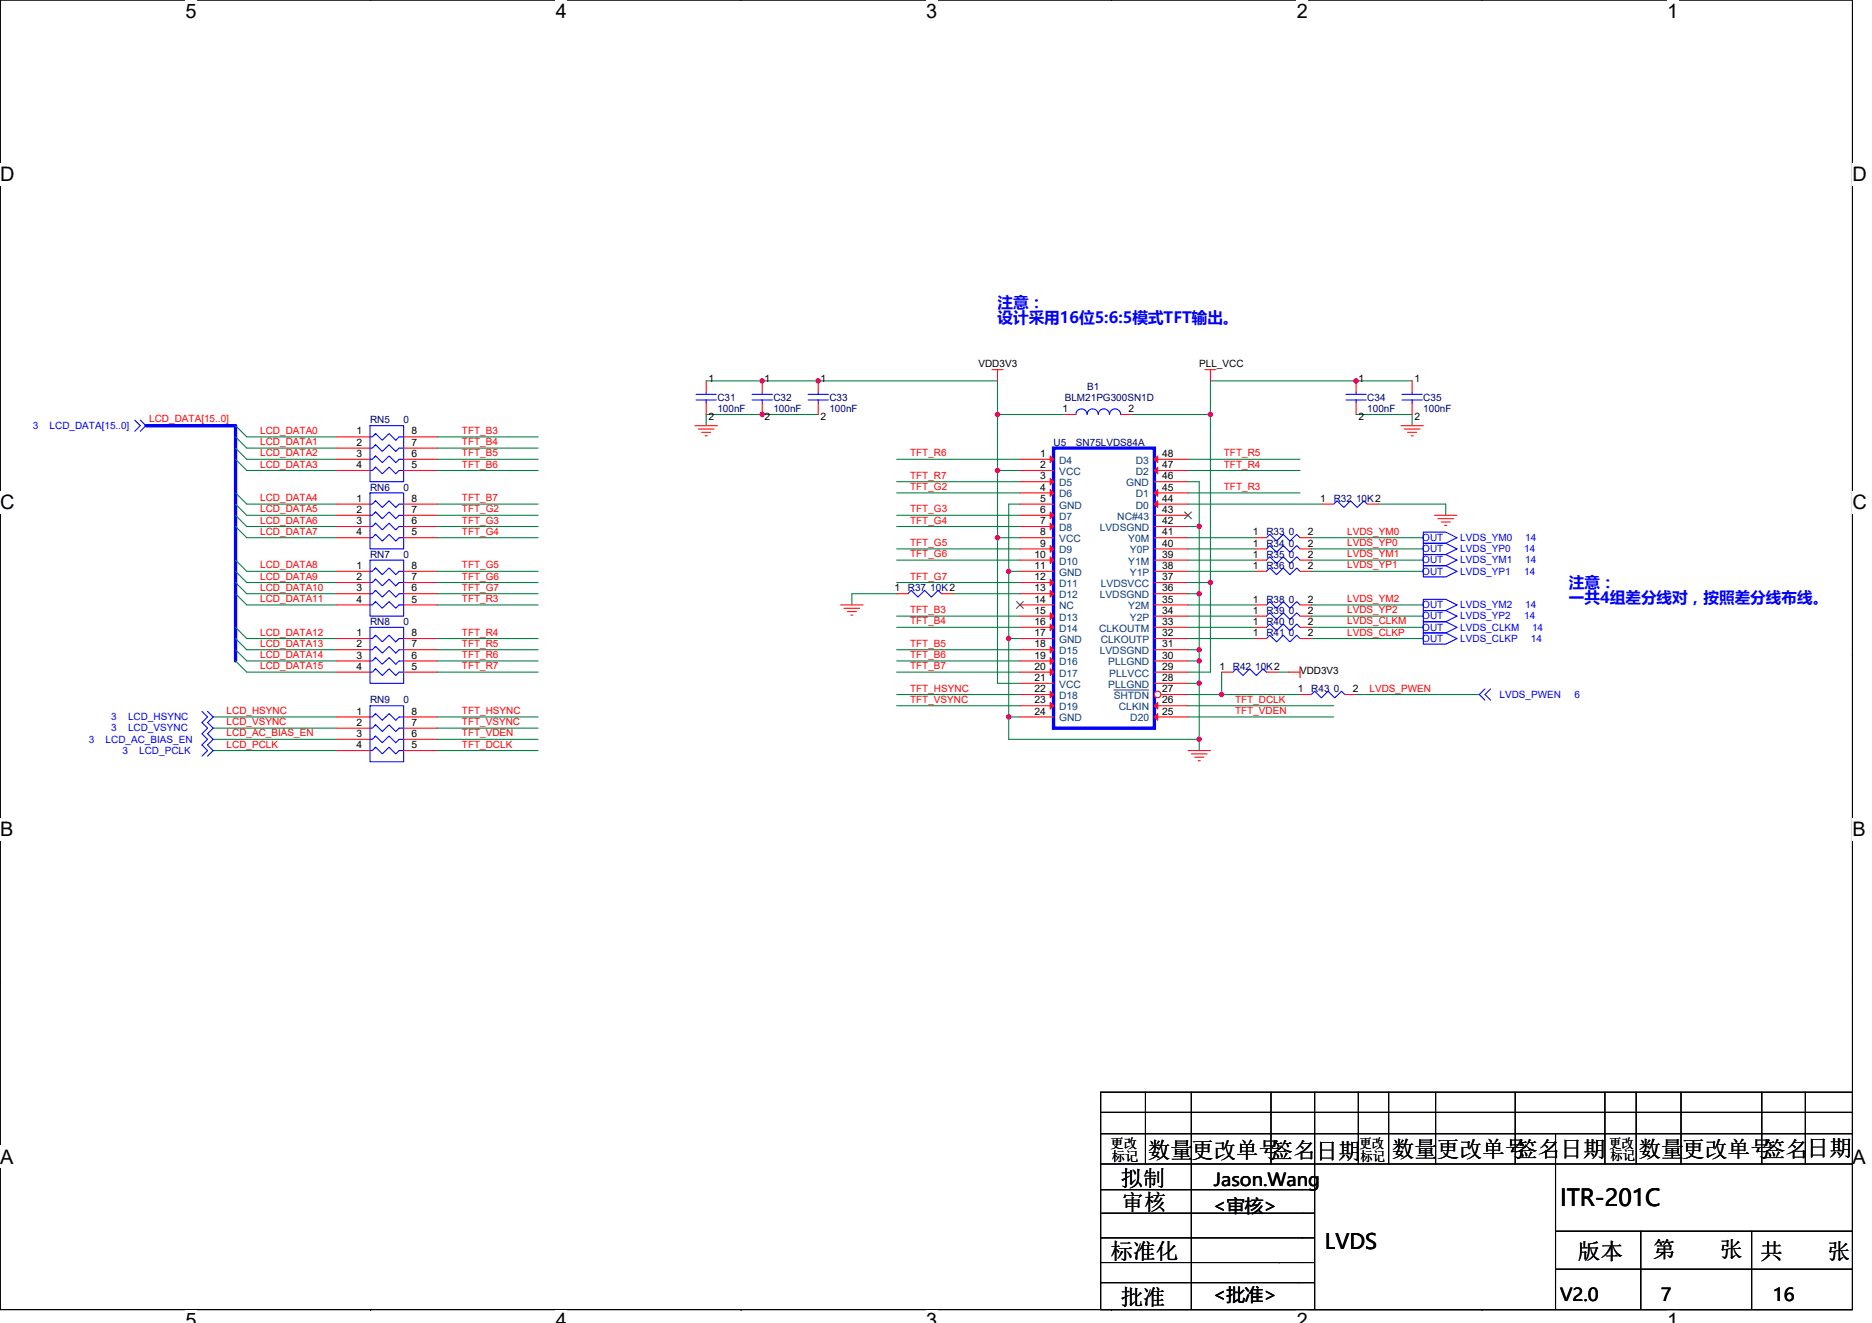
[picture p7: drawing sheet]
<svg xmlns="http://www.w3.org/2000/svg" width="297mm" height="210mm" viewBox="0 0 297 210" stroke-linecap="round" stroke-linejoin="round" font-family="sans-serif">
<path d="M0 0h293.9v207.9h-293.9z" fill="none" stroke="#000" stroke-width=".17"/>
<g fill="#fff">
<path d="M29.4 0h1.8v3.5h-1.8z"/>
<path d="M29.4 207.9h1.8v2h-1.8z"/>
</g>
<path d="M58.8 0h.1M58.8 207.9h.1" fill="none" stroke="#000" stroke-width=".17"/>
<g fill="#fff">
<path d="M88.2 0h1.8v3.5h-1.8z"/>
<path d="M88.2 207.9h1.8v2h-1.8z"/>
</g>
<path d="M117.6 0h.1M117.6 207.9h.1" fill="none" stroke="#000" stroke-width=".17"/>
<g fill="#fff">
<path d="M147 0h1.7v3.5h-1.7z"/>
<path d="M147 207.9h1.7v2h-1.7z"/>
</g>
<path d="M176.4 0h.1M176.4 207.9h.1" fill="none" stroke="#000" stroke-width=".17"/>
<g fill="#fff">
<path d="M205.8 0h1.7v3.5h-1.7z"/>
<path d="M205.8 207.9h1.7v2h-1.7z"/>
</g>
<path d="M235.2 0h.1M235.2 207.9h.1" fill="none" stroke="#000" stroke-width=".17"/>
<g fill="#fff">
<path d="M264.5 0h1.8v3.5h-1.8z"/>
<path d="M264.5 207.9h1.8v2h-1.8z"/>
<path d="M0 26h2.3v3.5h-2.3z"/>
<path d="M293.9 26h2.3v3.5h-2.3z"/>
<path d="M0 77.9h2.3v3.5h-2.3z"/>
<path d="M293.9 77.9h2.3v3.5h-2.3z"/>
</g>
<path d="M0 52h.1M293.9 52h.1" fill="none" stroke="#000" stroke-width=".17"/>
<g fill="#fff">
<path d="M0 129.9h2.1v3.5h-2.1z"/>
<path d="M293.9 129.9h2.1v3.5h-2.1z"/>
</g>
<path d="M0 103.9h.1M293.9 103.9h.1" fill="none" stroke="#000" stroke-width=".17"/>
<g fill="#fff">
<path d="M0 181.9h2.2v3.5h-2.2z"/>
<path d="M293.9 181.9h2.2v3.5h-2.2z"/>
</g>
<g fill="none" stroke="#000" stroke-width=".17">
<path d="M0 155.9h.1M293.9 155.9h.1M174.6 176.6h119.3M174.6 179.9h119.3M174.6 173.4h119.3v34.5h-119.3zM181.8 173.4v11.3M189 173.4v34.5M201.7 173.4v11.3M208.6 173.4v34.5M215.5 173.4v11.3M220.3 173.4v11.3M227.8 173.4v11.3"/>
<path d="M240.4 173.4v11.3M246.8 179.9v28M254.7 173.4v11.3M259.6 173.4v11.3M266.7 173.4v11.3M279.5 173.4v11.3M286.5 173.4v11.3M174.6 184.7h119.3M208.6 192.6h-33.8M208.6 188.8h-34M208.6 196.5h-34M246.8 195.4h47.1"/>
<path d="M260.3 195.4v12.5M277.9 195.4v12.5M174.6 200.4h28.5M208.6 203.6h-34M208.6 200.4h-5.7M246.8 201.4h47.1"/>
</g>
<g fill="none" stroke="#008040" stroke-width=".17">
<path d="M37.4 78.2l1.8 1.8h14.2M37.4 72.9l1.8 1.8h14.2M37.4 71.1l1.8 1.8h14.2M37.4 69.3l1.8 1.8h14.2M37.4 67.6l1.8 1.7h14.2M69.4 74.7h16M69.4 72.9h16M69.4 71.1h16M69.4 69.3h16M112.1 60.5h46.2v5.3M129.8 65.8h-17.7v1.8M142.3 78.2h19.5"/>
<path d="M142.3 76.5h19.5M142.3 72.9h19.5M158.3 74.7h3.5M158.3 65.8v8.9M158.3 74.7v10.6M158.3 65.8h10.6M179.6 65.8h12.5M188.5 78.2h17.8M188.5 74.7h17.8M188.5 72.9h17.8M188.5 76.5h1.8v7.1M192.1 65.8v26.7"/>
<path d="M215.2 65.8h8.9v1.8M224.1 60.5h-32v5.3M37.4 80l1.8 1.8h14.2M37.4 99.6l1.8 1.7h14.2M37.4 94.2l1.8 1.8h14.2M37.4 92.5l1.8 1.7h14.2M37.4 90.7l1.8 1.8h14.2M37.4 88.9l1.8 1.8h14.2M37.4 83.6l1.8 1.7h14.2M37.4 81.8l1.8 1.8h14.2M69.4 81.8h16M69.4 80h16"/>
<path d="M69.4 96h16M69.4 94.2h16M69.4 92.5h16M69.4 90.7h16M69.4 85.3h16M69.4 83.6h16M142.3 94.2h-7.1v1.8M142.3 81.8h19.5M142.3 97.8h19.5M142.3 92.5h19.5M142.3 88.9h19.5M142.3 87.1h19.5"/>
<path d="M142.3 83.6h19.5M142.3 99.6h19.5M151.2 94.2h10.6M158.3 85.3v23.2h3.5M158.3 85.3h3.5M160.1 90.7v10.6h1.7M161.8 80h-1.7v10.7h1.7M188.5 92.5h3.6M188.5 94.2h1.8v8.9M188.5 83.6h1.8M188.5 80h21.3M188.5 85.3h10.7"/>
<path d="M188.5 87.1h10.7M188.5 90.7h10.7M188.5 88.9h10.7M188.5 96h10.7M188.5 99.6h10.7M188.5 97.8h10.7M190.3 83.6v10.6M192.1 92.5v14.2h-3.6M208.1 90.7h17.7M208.1 88.9h17.7M208.1 87.1h17.7M208.1 85.3h17.7"/>
<path d="M208.1 99.6h17.7M208.1 97.8h17.7M208.1 96h17.7M218.7 80h10.7v1.8M33.8 113.8h19.6M33.8 119.1h19.6M33.8 117.3h19.6M33.8 115.6h19.6M37.4 104.9l1.8 1.8h14.2M37.4 103.1l1.8 1.8h14.2M37.4 101.3l1.8 1.8h14.2M69.4 119.1h16"/>
<path d="M69.4 117.3h16M69.4 115.6h16M69.4 113.8h16M69.4 106.7h16M69.4 104.9h16M69.4 103.1h16M69.4 101.3h16M142.3 110.2h19.5M142.3 106.7h19.5M142.3 104.9h19.5M142.3 103.1h19.5M142.3 112h19.5"/>
<path d="M160.1 101.3v12.5M160.1 113.8v3.5h30.2M160.1 113.8h1.7M188.5 113.8h23.1M188.5 112h23.1M188.5 103.1h1.8M188.5 108.5h1.8M188.5 104.9h1.8v3.6M188.5 101.3h10.7M190.3 108.5v8.8M190.3 117.3v1.8M190.3 103.1v1.8"/>
<path d="M193.8 110.2h12.5M193.8 106.7v3.5h-5.3M202.7 106.7h1.8M208.1 101.3h17.7M215.2 110.2h19.5"/>
</g>
<g fill="#f0f" stroke="#f0f" stroke-width=".17">
<circle cx="190.3" cy="108.4" r=".35"/>
<circle cx="160" cy="113.8" r=".35"/>
<circle cx="160" cy="101.3" r=".35"/>
<circle cx="190.3" cy="117.3" r=".35"/>
<circle cx="190.3" cy="83.6" r=".35"/>
<circle cx="190.3" cy="94.2" r=".35"/>
<circle cx="160" cy="90.7" r=".35"/>
<circle cx="158.3" cy="74.7" r=".35"/>
<circle cx="190.3" cy="104.9" r=".35"/>
<circle cx="190.3" cy="103.1" r=".35"/>
<circle cx="192.1" cy="65.8" r=".35"/>
<circle cx="192.1" cy="92.4" r=".35"/>
<circle cx="158.3" cy="85.3" r=".35"/>
<circle cx="120.9" cy="65.8" r=".35"/>
<circle cx="120.9" cy="60.4" r=".35"/>
<circle cx="129.8" cy="60.4" r=".35"/>
<circle cx="158.3" cy="65.8" r=".35"/>
<circle cx="215.2" cy="60.4" r=".35"/>
<circle cx="193.8" cy="110.2" r=".35"/>
</g>
<path d="M23.2 67.6h14.2v37.3M167.2 71.1h16v44.5h-16z" fill="none" stroke="#00f" stroke-width=".53"/>
<g fill="none" stroke="#f00" stroke-width=".17">
<path d="M157.4 58.7h1.8M158.3 58.7v1.8M191.2 58.7h1.8M192.1 58.7v1.8M53.4 69.3h5.3M53.4 71.1h5.3M53.4 72.9h5.3M53.4 74.7h5.3M64 69.3h5.4M64 71.1h5.4M64 72.9h5.4M64 74.7h5.4"/>
<path d="M110.3 67.6h3.5M110.8 68.1h2.5M111.3 68.6h1.5M111.9 69.2h.3M120.9 60.5v1.7M120.9 64v1.8M129.8 60.5v1.7M129.8 64v1.8M161.8 72.9h5.4M161.8 74.7h5.4M161.8 76.5h5.4M161.8 78.2h5.4"/>
<path d="M222.3 67.6h3.5M222.8 68.1h2.5M223.3 68.6h1.5M223.9 69.2h.3M224.1 60.5v1.7M224.1 64v1.8M53.4 90.7h5.3M53.4 92.5h5.3M53.4 94.2h5.3M53.4 96h5.3M64 90.7h5.4M64 92.5h5.4"/>
<path d="M64 94.2h5.4M64 96h5.4M133.4 96h3.5M133.9 96.5h2.5M134.4 97.1h1.5M135 97.6h.3M142.3 94.2h1.8M149.4 94.2h1.8M161.8 80h5.4M161.8 81.8h5.4M161.8 83.6h5.4M161.8 85.3h5.4"/>
<path d="M161.8 87.1h5.4M161.8 88.9h5.4M161.8 90.7h5.4M161.8 92.5h5.4M161.8 94.2h5.4M161.8 96h5.4M161.8 97.8h5.4M161.8 99.6h5.4M199.2 88.9h1.8M199.2 85.3h1.8M199.2 97.8h1.8M199.2 87.1h1.8"/>
<path d="M199.2 96h1.8M199.2 90.7h1.8M206.3 88.9h1.8M206.3 85.3h1.8M206.3 97.8h1.8M206.3 87.1h1.8M206.3 96h1.8M206.3 90.7h1.8M227.6 81.8h3.6M228.2 82.3h2.4M228.7 82.8h1.4M229.2 83.4h.4"/>
<path d="M53.4 113.8h5.3M53.4 115.6h5.3M53.4 117.3h5.3M53.4 119.1h5.3M53.4 101.3h5.3M53.4 103.1h5.3M53.4 104.9h5.3M53.4 106.7h5.3M64 113.8h5.4M64 115.6h5.4M64 117.3h5.4M64 119.1h5.4"/>
<path d="M64 101.3h5.4M64 103.1h5.4M64 104.9h5.4M64 106.7h5.4M161.8 101.3h5.4M161.8 103.1h5.4M161.8 104.9h5.4M161.8 106.7h5.4M161.8 108.5h5.4M161.8 110.2h5.4M161.8 112h5.4M161.8 113.8h5.4"/>
<path d="M183.2 113.8h5.3M183.2 112h5.3M188.5 119.1h3.6M189 119.7h2.5M193.8 106.7h1.8M199.2 101.3h1.8M201 106.7h1.7M204.5 106.7h1.8M206.3 101.3h1.8M206.3 110.2h1.8M206.3 105.8v1.8M213.4 110.2h1.8"/>
<path d="M189.6 120.2h1.4M190.1 120.7h.4"/>
</g>
<g fill="none" stroke="#00f" stroke-width=".17">
<path d="M21.4 66.7l.9 .9-.9 .9M22.3 66.7l.9 .9-.9 .9M58.7 69.3h.4l.5-.5 1.1 1.1 1-1.1 1.1 1.1 .5-.6h.7M58.7 71.1h.4l.5-.5 1.1 1 1-1 1.1 1 .5-.5h.7M58.7 72.9h.4l.5-.5 1.1 1 1-1 1.1 1 .5-.5h.7M58.7 74.7h.4l.5-.6 1.1 1.1 1-1.1 1.1 1.1 .5-.5h.7M58.7 67.6h5.3v8.9h-5.3zM59.6 68.8l-.2 .2M59.6 70.6l-.2 .2M59.6 72.4l-.2 .1M59.6 74.1l-.2 .2M119.3 63.5h3.3"/>
<path d="M119.3 62.6h3.3M120.9 62.2v.4M120.9 63.5v.5M128.2 63.5h3.2M128.2 62.6h3.2M129.8 62.2v.4M129.8 63.5v.5M222.5 63.5h3.2M222.5 62.6h3.2M224.1 62.2v.4M224.1 63.5v.5M58.7 99.6h5.3v8.9h-5.3z"/>
<path d="M58.7 88.9h5.3v8.9h-5.3zM59.6 90.1l-.2 .2M59.6 91.9l-.2 .2M59.6 93.7l-.2 .2M59.6 95.5l-.2 .2M64 90.7h-.7l-.5 .5-1.1-1.1-1 1.1-1.1-1.1-.5 .6h-.4M64 94.2h-.7l-.5 .6-1.1-1.1-1 1.1-1.1-1.1-.5 .5h-.4M64 92.5h-.7l-.5 .5-1.1-1.1-1 1.1-1.1-1.1-.5 .6h-.4M64 96h-.7l-.5 .5-1.1-1-1 1-1.1-1-.5 .5h-.4M144.1 94.2l.5-.5 1.1 1.1 1-1.1 1.1 1.1 1.1-1.1 .5 .5M201 88.9l.5-.5 1.1 1 1-1 1.1 1 1.1-1 .5 .5M201 85.3l.5-.5 1.1 1.1 1-1.1 1.1 1.1 1.1-1.1 .5 .5"/>
<path d="M201 97.8l.5-.5 1.1 1 1-1 1.1 1 1.1-1 .5 .5M201 87.1l.5-.5 1.1 1.1 1-1.1 1.1 1.1 1.1-1.1 .5 .5M201 96l.5-.5 1.1 1 1-1 1.1 1 1.1-1 .5 .5M201 90.7l.5-.6 1.1 1.1 1-1.1 1.1 1.1 1.1-1.1 .5 .6M225.8 84.5h3.6l1.8 .8-1.8 .9h-3.6zM225.8 88h3.6l1.8 .9-1.8 .9h-3.6zM225.8 95.1h3.6l1.8 .9-1.8 .9h-3.6zM225.8 98.7h3.6l1.8 .9-1.8 .9h-3.6zM225.8 86.2h3.6l1.8 .9-1.8 .9h-3.6zM225.8 89.8h3.6l1.8 .9-1.8 .9h-3.6zM225.8 96.9h3.6l1.8 .9-1.8 .9h-3.6zM32 112.9l.9 .9-.9 .9 .9 .9-.9 .9 .9 .8-.9 .9 .9 .9-.9 .9"/>
<path d="M32.9 112.9l.9 .9-.9 .9 .9 .9-.9 .9 .9 .8-.9 .9 .9 .9-.9 .9M58.7 112h5.3v8.9h-5.3zM59.6 113.3l-.2 .1M59.6 115l-.2 .2M59.6 116.8l-.2 .2M59.6 118.6l-.2 .2M59.6 100.8l-.2 .2M59.6 102.6l-.2 .2M59.6 104.4l-.2 .1M59.6 106.2l-.2 .1M64 113.8h-.7l-.5 .5-1.1-1-1 1-1.1-1-.5 .5h-.4M64 117.3h-.7l-.5 .6-1.1-1.1-1 1.1-1.1-1.1-.5 .5h-.4"/>
<path d="M64 101.3h-.7l-.5 .6-1.1-1.1-1 1.1-1.1-1.1-.5 .5h-.4M64 104.9h-.7l-.5 .5-1.1-1-1 1-1.1-1-.5 .5h-.4M64 115.6h-.7l-.5 .5-1.1-1.1-1 1.1-1.1-1.1-.5 .6h-.4M64 119.1h-.7l-.5 .6-1.1-1.1-1 1.1-1.1-1.1-.5 .5h-.4M64 103.1h-.7l-.5 .6-1.1-1.1-1 1.1-1.1-1.1-.5 .5h-.4M64 106.7h-.7l-.5 .5-1.1-1-1 1-1.1-1-.5 .5h-.4M195.6 106.7l.5-.5 1.1 1 1.1-1 1 1 1.1-1 .6 .5M201 101.3l.5-.5 1.1 1.1 1-1.1 1.1 1.1 1.1-1.1 .5 .5M208.1 110.2l.5-.5 1.1 1.1 1-1.1 1.1 1.1 1.1-1.1 .5 .5M225.8 100.5h3.6l1.8 .8-1.8 .9h-3.6zM235.6 109.3l-.9 .9 .9 .9M236.5 109.3l-.9 .9 .9 .9"/>
</g>
<g fill="#f00" stroke="#f00" stroke-width=".17">
<path d="M166.6 72.4l.6 .5-.6 .5z"/>
<path d="M166.6 75.9l.6 .6-.6 .5z"/>
<path d="M166.6 77.7l.6 .5-.6 .6z"/>
<path d="M166.6 81.3l.6 .5-.6 .5z"/>
<path d="M166.6 83l.6 .6-.6 .5z"/>
<path d="M166.6 86.6l.6 .5-.6 .6z"/>
<path d="M166.6 88.4l.6 .5-.6 .5z"/>
<path d="M166.6 91.9l.6 .6-.6 .5z"/>
<path d="M166.6 93.7l.6 .5-.6 .6z"/>
<path d="M166.6 97.3l.6 .5-.6 .5z"/>
<path d="M166.6 99l.6 .6-.6 .5z"/>
<path d="M166.6 102.6l.6 .5-.6 .6z"/>
<path d="M166.6 104.4l.6 .5-.6 .5z"/>
<path d="M166.6 106.2l.6 .5-.6 .5z"/>
<path d="M166.6 109.7l.6 .5-.6 .6z"/>
<path d="M166.6 111.5l.6 .5-.6 .5z"/>
<path d="M183.2 113.8l.5-.5v1z"/>
<path d="M183.2 112l.5-.5v1z"/>
</g>
<path d="M161.3 95.5l1.1 1.1M162.4 95.5l-1.1 1.1" fill="none" stroke="#804000" stroke-width=".16"/>
<circle cx="183.7" cy="110.2" r=".52" fill="#fff" stroke="#f00" stroke-width=".17"/>
<g fill="none" stroke="#f00" stroke-width=".17">
<path d="M112.1 60.5v1.7M112.1 64v1.8M168.9 65.8h1.8M177.8 65.8h1.8M183.2 78.2h5.3M183.2 76.5h5.3M183.2 74.7h5.3M183.2 72.9h5.3M215.2 60.5v1.7M215.2 64v1.8M53.4 80h5.3M53.4 81.8h5.3"/>
<path d="M53.4 83.6h5.3M53.4 85.3h5.3M64 80h5.4M64 81.8h5.4M64 83.6h5.4M64 85.3h5.4M183.2 99.6h5.3M183.2 97.8h5.3M183.2 96h5.3M183.2 94.2h5.3M183.2 92.5h5.3M183.2 90.7h5.3"/>
<path d="M183.2 88.9h5.3M183.2 87.1h5.3M183.2 85.3h5.3M183.2 83.6h5.3M183.2 81.8h5.3M183.2 80h5.3M199.2 99.6h1.8M206.3 99.6h1.8M209.8 80h1.8M217 80h1.7M183.2 108.5h5.3M183.2 106.7h5.3"/>
<path d="M183.2 104.9h5.3M183.2 103.1h5.3M183.2 101.3h5.3M184.2 110.2h4.3"/>
</g>
<path d="M176.7 109.5h5.6" fill="none" stroke="#004080" stroke-width=".16"/>
<path d="M188 81.3l1.1 1M189 81.3l-1 1" fill="none" stroke="#804000" stroke-width=".16"/>
<g fill="#f00" stroke="#f00" stroke-width=".17">
<path d="M183.2 80l.5-.5v1z"/>
<path d="M183.2 78.2l.5-.5v1.1z"/>
<path d="M183.2 74.7l.5-.6v1.1z"/>
<path d="M183.2 72.9l.5-.5v1z"/>
</g>
<g fill="none" stroke="#00f" stroke-width=".17">
<path d="M58.7 78.2h5.3v8.9h-5.3zM59.6 79.5l-.2 .2M110.4 63.5h3.3M110.4 62.6h3.3M112.1 62.2v.4M112.1 63.5v.5M170.7 65.8a.88 .88 0 0 1 .9-.9 .88 .88 0 0 1 .9 .9M172.5 65.8a.88 .88 0 0 1 .9-.9 .88 .88 0 0 1 .9 .9 .89 .89 0 0 1 .9-.9 .89 .89 0 0 1 .8 .9 .89 .89 0 0 1 .9-.9 .89 .89 0 0 1 .9 .9M213.6 63.5h3.2M213.6 62.6h3.2M215.2 62.2v.4M215.2 63.5v.5"/>
<path d="M58.7 80h.4l.5-.5 1.1 1 1-1 1.1 1 .5-.5h.7M58.7 81.8h.4l.5-.5 1.1 1 1-1 1.1 1 .5-.5h.7M58.7 83.6h.4l.5-.6 1.1 1.1 1-1.1 1.1 1.1 .5-.5h.7M58.7 85.3h.4l.5-.5 1.1 1.1 1-1.1 1.1 1.1 .5-.6h.7M59.6 81.3l-.2 .1M59.6 83l-.2 .2M59.6 84.8l-.2 .2M201 99.6l.5-.6 1.1 1.1 1-1.1 1.1 1.1 1.1-1.1 .5 .6M211.6 80l.5-.5 1.1 1 1.1-1 1 1 1.1-1 .6 .5"/>
</g>
<g fill="#f0f" stroke="#f0f" stroke-width=".17">
<circle cx="190.3" cy="108.4" r=".35"/>
<circle cx="160" cy="113.8" r=".35"/>
<circle cx="160" cy="101.3" r=".35"/>
<circle cx="190.3" cy="117.3" r=".35"/>
<circle cx="190.3" cy="83.6" r=".35"/>
<circle cx="190.3" cy="94.2" r=".35"/>
<circle cx="160" cy="90.7" r=".35"/>
<circle cx="158.3" cy="74.7" r=".35"/>
<circle cx="190.3" cy="104.9" r=".35"/>
<circle cx="190.3" cy="103.1" r=".35"/>
<circle cx="192.1" cy="65.8" r=".35"/>
<circle cx="192.1" cy="92.4" r=".35"/>
<circle cx="158.3" cy="85.3" r=".35"/>
<circle cx="120.9" cy="65.8" r=".35"/>
<circle cx="120.9" cy="60.4" r=".35"/>
<circle cx="129.8" cy="60.4" r=".35"/>
<circle cx="158.3" cy="65.8" r=".35"/>
<circle cx="215.2" cy="60.4" r=".35"/>
<circle cx="193.8" cy="110.2" r=".35"/>
</g>
<text font-size="3.7" x="247.5" y="191.5">ITR-201C</text>
<g font-size="3.5">
<text x="182.1" y="183.8">数量更改单号签名</text>
<text x="208.8" y="184">日期</text>
<text x="220.9" y="183.6">数量</text>
<text x="228" y="183.6">更改单号</text>
<text x="240.4" y="183.6">签名</text>
<text x="247.5" y="183.6">日期</text>
<text x="260" y="183.6">数量</text>
<text x="266.9" y="183.6">更改单号签名</text>
<text x="286.7" y="183.5">日期</text>
<text x="177.8" y="188.3">拟制</text>
<text x="178" y="192">审核</text>
<text x="176.2" y="199.8">标准化</text>
<text x="250.4" y="199.8">版本</text>
<text x="262.3" y="199.5">第　　张</text>
<text x="279.4" y="199.8">共　　张</text>
<text x="177.8" y="207.1">批准</text>
</g>
<text font-size="3.4" x="210.2" y="198.2">LVDS</text>
<g font-size="3.2">
<text x="29.4" y="2.8">5</text>
<text x="88.2" y="2.8">4</text>
<text x="147" y="2.8">3</text>
<text x="205.8" y="2.8">2</text>
<text x="264.5" y="2.8">1</text>
<text x="0" y="28.8">D</text>
<text x="293.9" y="28.8">D</text>
<text x="0" y="80.8">C</text>
<text x="293.9" y="80.8">C</text>
<text x="0" y="132.7">B</text>
<text x="293.9" y="132.7">B</text>
<text x="0" y="184.7">A</text>
<text x="293.9" y="184.7">A</text>
<text x="29.4" y="210.7">5</text>
<text x="88.2" y="210.7">4</text>
<text x="147" y="210.7">3</text>
<text x="205.8" y="210.7">2</text>
<text x="264.5" y="210.7">1</text>
</g>
<g font-size="2.8">
<text x="192.6" y="188.2">Jason.Wang</text>
<text x="192.4" y="192.3">&lt;审核&gt;</text>
<text x="192.4" y="206.5">&lt;批准&gt;</text>
<text x="247.5" y="206.5">V2.0</text>
<text x="263.5" y="206.5">7</text>
<text x="281.3" y="206.5">16</text>
</g>
<g font-size="2.5" fill="#00f">
<text x="158.3" y="48.9">注意：</text>
<text x="158.3" y="51.3">设计采用16位5:6:5模式TFT输出。</text>
<text x="249" y="93.3">注意：</text>
<text x="249" y="95.8">一共4组差分线对，按照差分线布线。</text>
</g>
<g font-size="2.1">
<text x="176.2" y="182.2">更改</text>
<text x="176.4" y="184.3">标记</text>
<text x="215.7" y="182.2">更改</text>
<text x="215.9" y="184.3">标记</text>
<text x="255.4" y="182.2">更改</text>
<text x="255.5" y="184.1">标记</text>
</g>
<g font-size="1.6">
<text x="155.3" y="58.3">VDD3V3</text>
<text x="190.3" y="58.3">PLL_VCC</text>
<text x="112.4" y="60.6">1</text>
<text x="121.3" y="60.6">1</text>
<text x="130.2" y="60.6">1</text>
<text x="168.6" y="65.4">1</text>
<text x="179.1" y="65.4">2</text>
<text x="215.6" y="60.6">1</text>
<text x="224.4" y="60.6">1</text>
<text x="56.6" y="69">1</text>
<text x="56.6" y="70.7">2</text>
<text x="65.3" y="69">8</text>
<text x="65.3" y="70.7">7</text>
<text x="112.4" y="66.7">2</text>
<text x="121.3" y="66.7">2</text>
<text x="130.2" y="66.7">2</text>
<text x="215.6" y="66.7">2</text>
<text x="224.4" y="66.7">2</text>
<text x="56.6" y="72.5">3</text>
<text x="56.6" y="74.3">4</text>
<text x="65.3" y="72.5">6</text>
<text x="65.3" y="74.3">5</text>
<text x="165" y="72.5">1</text>
<text x="165" y="74.3">2</text>
<text x="165" y="76.1">3</text>
<text x="165" y="77.9">4</text>
<text x="184.4" y="76.1">46</text>
<text x="184.4" y="77.9">45</text>
<text x="184.4" y="74.3">47</text>
<text x="184.4" y="72.5">48</text>
<text x="56.6" y="79.6">1</text>
<text x="56.6" y="81.4">2</text>
<text x="56.6" y="83.2">3</text>
<text x="65.3" y="79.6">8</text>
<text x="65.3" y="81.4">7</text>
<text x="65.3" y="83.2">6</text>
<text x="165" y="79.6">5</text>
<text x="165" y="81.4">6</text>
<text x="165" y="83.2">7</text>
<text x="184.4" y="81.4">43</text>
<text x="184.4" y="83.2">42</text>
<text x="184.4" y="79.6">44</text>
<text x="209.5" y="79.6">1</text>
<text x="56.6" y="85">4</text>
<text x="65.3" y="85">5</text>
<text x="164.1" y="88.5">10</text>
<text x="165" y="85">8</text>
<text x="165" y="86.7">9</text>
<text x="184.4" y="88.5">39</text>
<text x="184.4" y="86.7">40</text>
<text x="184.4" y="85">41</text>
<text x="198.8" y="88.5">1</text>
<text x="198.8" y="85">1</text>
<text x="198.8" y="86.7">1</text>
<text x="207.5" y="88.5">2</text>
<text x="207.5" y="85">2</text>
<text x="207.5" y="86.7">2</text>
<text x="56.6" y="90.3">1</text>
<text x="56.6" y="92.1">2</text>
<text x="56.6" y="93.9">3</text>
<text x="56.6" y="95.6">4</text>
<text x="65.3" y="90.3">8</text>
<text x="65.3" y="92.1">7</text>
<text x="65.3" y="93.9">6</text>
<text x="65.3" y="95.6">5</text>
<text x="141.9" y="93.9">1</text>
<text x="164.1" y="90.3">11</text>
<text x="164.1" y="92.1">12</text>
<text x="164.1" y="93.9">13</text>
<text x="164.1" y="95.6">14</text>
<text x="184.4" y="92.1">37</text>
<text x="184.4" y="95.6">35</text>
<text x="184.4" y="90.3">38</text>
<text x="184.4" y="93.9">36</text>
<text x="198.8" y="95.6">1</text>
<text x="198.8" y="90.3">1</text>
<text x="207.5" y="95.6">2</text>
<text x="207.5" y="90.3">2</text>
<text x="56.6" y="101">1</text>
<text x="65.3" y="101">8</text>
<text x="164.1" y="97.4">15</text>
<text x="164.1" y="99.2">16</text>
<text x="164.1" y="101">17</text>
<text x="184.4" y="101">32</text>
<text x="184.4" y="99.2">33</text>
<text x="184.4" y="97.4">34</text>
<text x="198.8" y="97.4">1</text>
<text x="198.8" y="101">1</text>
<text x="198.8" y="99.2">1</text>
<text x="207.5" y="97.4">2</text>
<text x="207.5" y="101">2</text>
<text x="207.5" y="99.2">2</text>
<text x="56.6" y="102.7">2</text>
<text x="56.6" y="104.5">3</text>
<text x="56.6" y="106.3">4</text>
<text x="65.3" y="102.7">7</text>
<text x="65.3" y="104.5">6</text>
<text x="65.3" y="106.3">5</text>
<text x="164.1" y="102.7">18</text>
<text x="164.1" y="104.5">19</text>
<text x="164.1" y="106.3">20</text>
<text x="184.4" y="106.3">29</text>
<text x="184.4" y="102.7">31</text>
<text x="184.4" y="104.5">30</text>
<text x="193.5" y="106.3">1</text>
<text x="206.3" y="107">VDD3V3</text>
<text x="56.6" y="113.4">1</text>
<text x="65.3" y="113.4">8</text>
<text x="164.1" y="108.1">21</text>
<text x="164.1" y="109.9">22</text>
<text x="164.1" y="111.6">23</text>
<text x="164.1" y="113.4">24</text>
<text x="184.4" y="111.6">26</text>
<text x="184.4" y="109.9">27</text>
<text x="184.4" y="108.1">28</text>
<text x="184.4" y="113.4">25</text>
<text x="205.9" y="109.9">1</text>
<text x="214.6" y="109.9">2</text>
<text x="56.6" y="115.2">2</text>
<text x="56.6" y="117">3</text>
<text x="56.6" y="118.7">4</text>
<text x="65.3" y="115.2">7</text>
<text x="65.3" y="117">6</text>
<text x="65.3" y="118.7">5</text>
</g>
<g font-size="1.6" fill="#000080">
<text x="113.8" y="63.6">C31</text>
<text x="113.8" y="65.4">100nF</text>
<text x="122.7" y="63.6">C32</text>
<text x="122.7" y="65.4">100nF</text>
<text x="131.6" y="63.6">C33</text>
<text x="131.6" y="65.4">100nF</text>
<text x="168.9" y="63.6">BLM21PG300SN1D</text>
<text x="172.5" y="61.9">B1</text>
<text x="217" y="63.6">C34</text>
<text x="217" y="65.4">100nF</text>
<text x="225.8" y="63.6">C35</text>
<text x="225.8" y="65.4">100nF</text>
<text x="58.7" y="67.2">RN5</text>
<text x="64" y="67.2">0</text>
<text x="167.2" y="70.8">U5</text>
<text x="170.7" y="70.8">SN75LVDS84A</text>
<text x="58.7" y="77.9">RN6</text>
<text x="64" y="77.9">0</text>
<text x="211.6" y="79.7">R32 10K2</text>
<text x="58.7" y="88.5">RN7</text>
<text x="64" y="88.5">0</text>
<text x="201" y="88.5">R35 0</text>
<text x="201" y="85">R33 0</text>
<text x="201" y="86.8">R34 0</text>
<text x="144.1" y="93.9">R37 10K2</text>
<text x="201" y="95.7">R38 0</text>
<text x="201" y="90.3">R36 0</text>
<text x="58.7" y="99.2">RN8</text>
<text x="64" y="99.2">0</text>
<text x="201" y="97.4">R39 0</text>
<text x="201" y="101">R41 0</text>
<text x="201" y="99.2">R40 0</text>
<text x="195.6" y="106.3">R42 10K2</text>
<text x="58.7" y="111.7">RN9</text>
<text x="64" y="111.7">0</text>
<text x="208.1" y="109.9">R43 0</text>
</g>
<g font-size="1.6" fill="#00f">
<text x="5.2" y="68.1">3</text>
<text x="7.9" y="68.1">LCD_DATA[15..0]</text>
<text x="225.7" y="85.9">OUT</text>
<text x="225.7" y="89.4">OUT</text>
<text x="225.7" y="87.7">OUT</text>
<text x="231.7" y="85.9">LVDS_YM0</text>
<text x="231.7" y="89.4">LVDS_YM1</text>
<text x="231.7" y="87.7">LVDS_YP0</text>
<text x="241.8" y="87.7">14</text>
<text x="242" y="85.9">14</text>
<text x="242" y="89.4">14</text>
<text x="225.7" y="91.2">OUT</text>
<text x="231.7" y="91.2">LVDS_YP1</text>
<text x="241.8" y="91.2">14</text>
<text x="225.7" y="96.5">OUT</text>
<text x="225.7" y="100.1">OUT</text>
<text x="225.7" y="98.3">OUT</text>
<text x="225.7" y="101.9">OUT</text>
<text x="231.7" y="96.5">LVDS_YM2</text>
<text x="231.7" y="100.1">LVDS_CLKM</text>
<text x="231.7" y="98.3">LVDS_YP2</text>
<text x="231.7" y="101.9">LVDS_CLKP</text>
<text x="241.8" y="98.3">14</text>
<text x="242" y="96.5">14</text>
<text x="242.9" y="101.9">14</text>
<text x="243.1" y="100.1">14</text>
<text x="237.9" y="110.8">LVDS_PWEN</text>
<text x="249.8" y="110.8">6</text>
<text x="14.1" y="117.9">3</text>
<text x="16.8" y="117.9">LCD_AC_BIAS_EN</text>
<text x="17.6" y="116.1">3</text>
<text x="17.6" y="114.3">3</text>
<text x="19.4" y="119.7">3</text>
<text x="20.3" y="116.1">LCD_VSYNC</text>
<text x="20.3" y="114.3">LCD_HSYNC</text>
<text x="22.1" y="119.7">LCD_PCLK</text>
</g>
<g font-size="1.6" fill="#f00">
<text x="23.7" y="66.9">LCD_DATA[15..0]</text>
<text x="41.3" y="70.7">LCD_DATA1</text>
<text x="41.3" y="68.9">LCD_DATA0</text>
<text x="73.3" y="70.7">TFT_B4</text>
<text x="73.3" y="68.9">TFT_B3</text>
<text x="41.3" y="74.2">LCD_DATA3</text>
<text x="41.3" y="72.4">LCD_DATA2</text>
<text x="73.3" y="74.2">TFT_B6</text>
<text x="73.3" y="72.4">TFT_B5</text>
<text x="144.4" y="77.8">TFT_G2</text>
<text x="144.4" y="76">TFT_R7</text>
<text x="144.4" y="72.4">TFT_R6</text>
<text x="194.2" y="77.8">TFT_R3</text>
<text x="194.2" y="74.2">TFT_R4</text>
<text x="194.2" y="72.4">TFT_R5</text>
<text x="41.3" y="81.3">LCD_DATA5</text>
<text x="41.3" y="79.5">LCD_DATA4</text>
<text x="41.3" y="83.1">LCD_DATA6</text>
<text x="73.3" y="81.3">TFT_G2</text>
<text x="73.3" y="79.5">TFT_B7</text>
<text x="73.3" y="83.1">TFT_G3</text>
<text x="144.4" y="81.3">TFT_G3</text>
<text x="144.4" y="83.1">TFT_G4</text>
<text x="41.3" y="84.9">LCD_DATA7</text>
<text x="73.3" y="84.9">TFT_G4</text>
<text x="144.4" y="88.4">TFT_G6</text>
<text x="144.4" y="86.7">TFT_G5</text>
<text x="213.8" y="88.4">LVDS_YM1</text>
<text x="213.8" y="86.7">LVDS_YP0</text>
<text x="213.8" y="84.9">LVDS_YM0</text>
<text x="41.3" y="95.5">LCD_DATA11</text>
<text x="41.3" y="93.8">LCD_DATA10</text>
<text x="41.3" y="92">LCD_DATA9</text>
<text x="41.3" y="90.2">LCD_DATA8</text>
<text x="73.3" y="95.5">TFT_R3</text>
<text x="73.3" y="93.8">TFT_G7</text>
<text x="73.3" y="92">TFT_G6</text>
<text x="73.3" y="90.2">TFT_G5</text>
<text x="144.4" y="92">TFT_G7</text>
<text x="213.8" y="95.5">LVDS_YM2</text>
<text x="213.8" y="90.2">LVDS_YP1</text>
<text x="41.3" y="100.9">LCD_DATA12</text>
<text x="73.3" y="100.9">TFT_R4</text>
<text x="144.4" y="97.3">TFT_B3</text>
<text x="144.4" y="99.1">TFT_B4</text>
<text x="213.8" y="100.9">LVDS_CLKP</text>
<text x="213.8" y="99.1">LVDS_CLKM</text>
<text x="213.8" y="97.3">LVDS_YP2</text>
<text x="41.3" y="106.2">LCD_DATA15</text>
<text x="41.3" y="104.4">LCD_DATA14</text>
<text x="41.3" y="102.7">LCD_DATA13</text>
<text x="73.3" y="106.2">TFT_R7</text>
<text x="73.3" y="104.4">TFT_R6</text>
<text x="73.3" y="102.7">TFT_R5</text>
<text x="144.4" y="106.2">TFT_B7</text>
<text x="144.4" y="104.4">TFT_B6</text>
<text x="144.4" y="102.7">TFT_B5</text>
<text x="36" y="113.3">LCD_HSYNC</text>
<text x="73.3" y="113.3">TFT_HSYNC</text>
<text x="144.4" y="109.8">TFT_HSYNC</text>
<text x="144.4" y="111.5">TFT_VSYNC</text>
<text x="196" y="113.3">TFT_VDEN</text>
<text x="196" y="111.5">TFT_DCLK</text>
<text x="217.3" y="109.8">LVDS_PWEN</text>
<text x="36" y="118.7">LCD_PCLK</text>
<text x="36" y="116.9">LCD_AC_BIAS_EN</text>
<text x="36" y="115.1">LCD_VSYNC</text>
<text x="73.3" y="118.7">TFT_DCLK</text>
<text x="73.3" y="116.9">TFT_VDEN</text>
<text x="73.3" y="115.1">TFT_VSYNC</text>
</g>
<g font-size="1.6" fill="#004080">
<text x="168.1" y="73.6">D4</text>
<text x="168.1" y="75.4">VCC</text>
<text x="168.1" y="77.2">D5</text>
<text x="178.7" y="77.2">GND</text>
<text x="180.2" y="75.4">D2</text>
<text x="180.2" y="73.6">D3</text>
<text x="168.1" y="79">D6</text>
<text x="168.1" y="80.7">GND</text>
<text x="168.1" y="82.5">D7</text>
<text x="177.3" y="82.5">NC#43</text>
<text x="180.2" y="80.7">D0</text>
<text x="180.2" y="79">D1</text>
<text x="168.1" y="84.3">D8</text>
<text x="168.1" y="86.1">VCC</text>
<text x="168.1" y="87.8">D9</text>
<text x="168.1" y="89.6">D10</text>
<text x="174.5" y="84.3">LVDSGND</text>
<text x="179" y="89.6">Y1M</text>
<text x="179" y="86.1">Y0M</text>
<text x="179.3" y="87.8">Y0P</text>
<text x="168.1" y="91.4">GND</text>
<text x="168.1" y="93.2">D11</text>
<text x="168.1" y="95">D12</text>
<text x="174.5" y="95">LVDSGND</text>
<text x="174.7" y="93.2">LVDSVCC</text>
<text x="179.3" y="91.4">Y1P</text>
<text x="168.1" y="96.7">NC</text>
<text x="168.1" y="98.5">D13</text>
<text x="168.1" y="100.3">D14</text>
<text x="174.4" y="100.3">CLKOUTM</text>
<text x="179" y="96.7">Y2M</text>
<text x="179.3" y="98.5">Y2P</text>
<text x="168.1" y="102.1">GND</text>
<text x="168.1" y="103.8">D15</text>
<text x="168.1" y="105.6">D16</text>
<text x="168.1" y="107.4">D17</text>
<text x="174.5" y="103.8">LVDSGND</text>
<text x="174.7" y="102.1">CLKOUTP</text>
<text x="175.8" y="105.6">PLLGND</text>
<text x="176" y="107.4">PLLVCC</text>
<text x="168.1" y="109.2">VCC</text>
<text x="168.1" y="111">D18</text>
<text x="168.1" y="112.7">D19</text>
<text x="175.8" y="109.2">PLLGND</text>
<text x="176.7" y="111">SHTDN</text>
<text x="177.5" y="112.7">CLKIN</text>
<text x="168.1" y="114.5">GND</text>
<text x="179.3" y="114.5">D20</text>
</g>
</svg>
